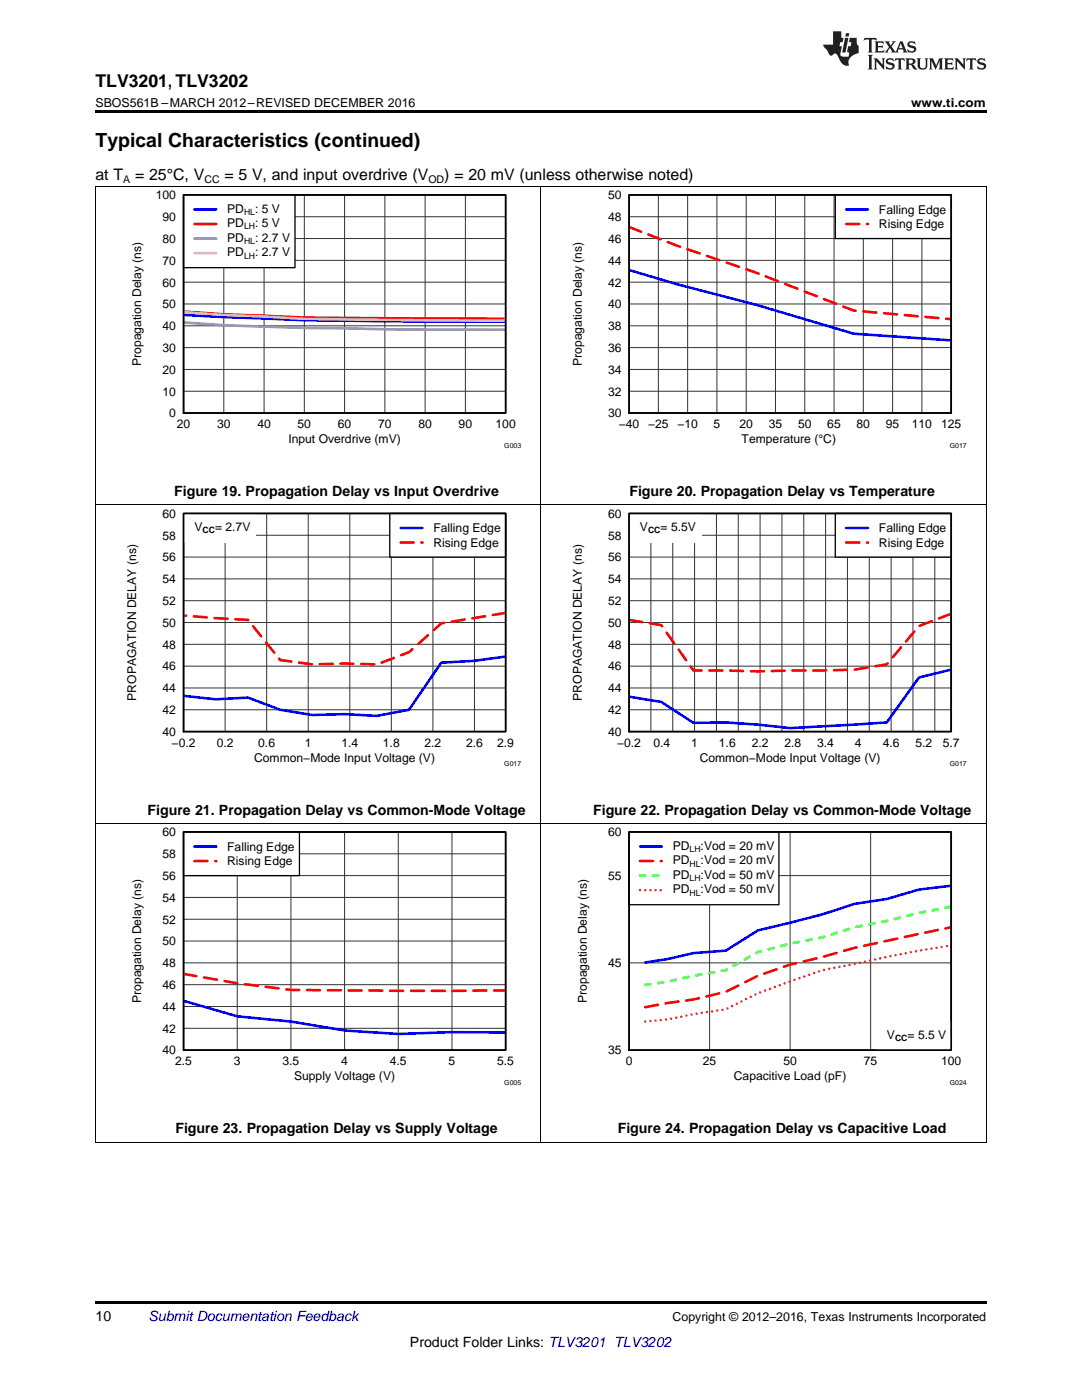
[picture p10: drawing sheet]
<svg xmlns="http://www.w3.org/2000/svg" width="216mm" height="279mm" viewBox="0 0 216 279" stroke-linecap="round" stroke-linejoin="round" font-family="sans-serif">
<path d="M19 259.7h177.8v.5h-177.8z" fill="#000"/>
<path d="M19.1 164.4v63.6M107.9 164.4v63.6M196.8 164.4v63.6M19 227.9h177.8" fill="none" stroke="#000" stroke-width=".2"/>
<path d="M36.6 166h64.3v43.6h-64.3z" fill="none" stroke="#000" stroke-width=".26"/>
<g fill="none" stroke="#333" stroke-width=".2">
<path d="M36.6 166h64.3v43.6h-64.3zM36.6 179.1h64.3M36.6 174.7h64.3M36.6 170.4h64.3M47.3 166v43.6M58 166v43.6M68.8 166v43.6M79.5 166v43.6M90.2 166v43.6M36.6 196.5h64.3M36.6 192.2h64.3M36.6 187.8h64.3"/>
<path d="M36.6 183.5h64.3M36.6 205.2h64.3M36.6 200.9h64.3"/>
</g>
<path d="M36.6 199.7l10.7 3.1 10.7 1.1 10.8 1.8 10.7 .7 10.7-.4 10.7 .1" fill="none" stroke="#00f" stroke-width=".52"/>
<path d="M36.6 194.4l10.7 1.8 10.7 1.4 21.5 .1 21.4-.1" fill="none" stroke="#f00" stroke-width=".52" stroke-dasharray="2.6 1.6"/>
<path d="M36.6 166h23.2v8.7h-23.2z" fill="#fff"/>
<path d="M36.6 166h23.2v8.7h-23.2zM125.5 166h64.3v43.6h-64.3z" fill="none" stroke="#000" stroke-width=".26"/>
<path d="M38.8 168.9h4.4M189.8 176.8l-6.4 .7-6.5 1.9-6.4 1-6.4 2.1-12.9 3.2-6.4 4-6.4 .5-5.2 1.2-4.5 .7" fill="none" stroke="#00f" stroke-width=".52"/>
<path d="M38.8 171.8h4.4M128.7 201l4.5-.8 5.2-.7 6.4-1.6 6.4-3.2 6.5-2.2 6.4-1.5 6.4-1.8 19.3-4.2" fill="none" stroke="#f00" stroke-width=".52" stroke-dasharray="2.6 1.6"/>
<path d="M36.6 166h64.3v43.6h-64.3z" fill="none" stroke="#000" stroke-width=".35"/>
<path d="M125.5 166v43.6h64.3v-43.6M125.5 174.7h64.3M141.6 166v43.6M157.7 166v43.6M173.7 166v43.6M125.5 192.2h64.3" fill="none" stroke="#333" stroke-width=".2"/>
<path d="M128.7 196.6l4.5-.7 5.2-1.2 6.4-1.1 6.4-3.6 6.5-1.7 6.4-1.2 6.4-2 6.4-1.3 6.5-1.6 6.4-1.3" fill="none" stroke="#0f0" stroke-width=".52" stroke-dasharray="1 1.6"/>
<path d="M128.7 203.9l4.5-.5 5.2-1 6.4-1 6.4-3.2 6.5-2.3 6.4-2.3 6.4-1.2a237.8 237.8 0 0 1 19.3-3.7" fill="none" stroke="#ee7600" stroke-width=".52" stroke-dasharray="0 1"/>
<path d="M125.5 166h29.9v14.6h-29.9z" fill="#fff"/>
<path d="M125.5 166h29.9v14.6h-29.9z" fill="none" stroke="#000" stroke-width=".26"/>
<path d="M127.7 168.9h4.4" fill="none" stroke="#00f" stroke-width=".52"/>
<path d="M127.7 171.8h4.4" fill="none" stroke="#f00" stroke-width=".52" stroke-dasharray="2.6 1.6"/>
<path d="M127.7 174.7h4.4" fill="none" stroke="#0f0" stroke-width=".52" stroke-dasharray="1 1.6"/>
<path d="M127.7 177.7h4.4" fill="none" stroke="#ee7600" stroke-width=".52" stroke-dasharray="0 1"/>
<path d="M174.8 203.8h15v5.8h-15z" fill="#fff"/>
<path d="M125.5 166h64.3v43.6h-64.3z" fill="none" stroke="#000" stroke-width=".35"/>
<path d="M19.1 100.8v63.6M107.9 100.8v63.6M196.8 100.8v63.6M19 164.3h177.8" fill="none" stroke="#000" stroke-width=".2"/>
<path d="M36.6 102.5h64.3v43.5h-64.3z" fill="none" stroke="#000" stroke-width=".26"/>
<g fill="none" stroke="#333" stroke-width=".2">
<path d="M36.6 119.9h64.3M36.6 115.5h64.3M36.6 111.2h64.3M36.6 106.8h64.3M44.9 102.5v43.5M53.2 102.5v43.5M61.5 102.5v43.5M69.8 102.5v43.5M78.1 102.5v43.5M86.4 102.5v43.5M94.7 102.5v43.5M100.9 102.5h-64.3v43.5h64.3"/>
<path d="M36.6 137.3h64.3M36.6 132.9h64.3M36.6 128.6h64.3M36.6 124.2h64.3M36.6 141.7h64.3"/>
</g>
<path d="M100.9 131l-6.4 .9-6.5 .3-6.4 9.5-6.4 1.2-6.4-.4-6.5 .2-6.4-1-6.4-2.5-6.4 .4-6.5-.7" fill="none" stroke="#00f" stroke-width=".52"/>
<path d="M100.9 122.3l-12.9 2.1-6.4 5.8-6.4 2.4-6.4-.2-6.5 .2-6.4-.9-6.4-8-12.9-.9" fill="none" stroke="#f00" stroke-width=".52" stroke-dasharray="2.6 1.6"/>
<path d="M77.8 102.5h23.1v8.7h-23.1z" fill="#fff"/>
<path d="M77.8 102.5h23.1v8.7h-23.1z" fill="none" stroke="#000" stroke-width=".26"/>
<path d="M80 105.4h4.3" fill="none" stroke="#00f" stroke-width=".52"/>
<path d="M80 108.3h4.3" fill="none" stroke="#f00" stroke-width=".52" stroke-dasharray="2.6 1.6"/>
<path d="M36.6 102.5h14.5v5.8h-14.5z" fill="#fff"/>
<path d="M36.6 102.5h64.3v43.5h-64.3z" fill="none" stroke="#000" stroke-width=".35"/>
<path d="M125.5 102.5h64.3v43.5h-64.3z" fill="none" stroke="#000" stroke-width=".26"/>
<g fill="none" stroke="#333" stroke-width=".2">
<path d="M125.5 119.9h64.3M125.5 115.5h64.3M125.5 111.2h64.3M125.5 106.8h64.3M129.9 102.5v43.5M134.2 102.5v43.5M138.6 102.5v43.5M143 102.5v43.5M147.3 102.5v43.5M151.7 102.5v43.5M156 102.5v43.5M160.4 102.5v43.5"/>
<path d="M164.7 102.5v43.5M169.1 102.5v43.5M173.5 102.5v43.5M177.8 102.5v43.5M182.2 102.5v43.5M186.5 102.5v43.5M189.8 102.5h-64.3v43.5h64.3M125.5 137.3h64.3M125.5 132.9h64.3M125.5 128.6h64.3M125.5 124.2h64.3M125.5 141.7h64.3"/>
</g>
<path d="M189.8 133.6l-6.4 1.6-6.5 9-19.2 1.1-6.5-.7-6.4-.4-6.4 .1-6.4-4.2-6.5-1.1" fill="none" stroke="#00f" stroke-width=".52"/>
<path d="M189.8 122.5l-6.4 2.4-6.5 7.7-6.4 1-6.4 .2-12.9 .2-12.8-.2-6.4-9-6.5-1.1" fill="none" stroke="#f00" stroke-width=".52" stroke-dasharray="2.6 1.6"/>
<path d="M166.7 102.5h23.1v8.7h-23.1z" fill="#fff"/>
<path d="M166.7 102.5h23.1v8.7h-23.1z" fill="none" stroke="#000" stroke-width=".26"/>
<path d="M168.9 105.4h4.3" fill="none" stroke="#00f" stroke-width=".52"/>
<path d="M168.9 108.3h4.3" fill="none" stroke="#f00" stroke-width=".52" stroke-dasharray="2.6 1.6"/>
<path d="M125.5 102.5h14.5v5.8h-14.5z" fill="#fff"/>
<path d="M125.5 102.5h64.3v43.5h-64.3z" fill="none" stroke="#000" stroke-width=".35"/>
<path d="M19.1 37.3v63.5M107.9 37.3v63.5M196.8 37.3v63.5M19 100.8h177.8" fill="none" stroke="#000" stroke-width=".2"/>
<path d="M36.6 38.9h64.3v43.5h-64.3z" fill="none" stroke="#000" stroke-width=".26"/>
<g fill="none" stroke="#333" stroke-width=".2">
<path d="M36.6 38.9h64.3v43.5h-64.3zM44.7 38.9v43.5M52.7 38.9v43.5M60.7 38.9v43.5M68.8 38.9v43.5M76.8 38.9v43.5M84.8 38.9v43.5M92.9 38.9v43.5M36.6 56.3h64.3M36.6 52h64.3M36.6 47.6h64.3M36.6 43.3h64.3"/>
<path d="M36.6 78.1h64.3M36.6 73.7h64.3M36.6 69.4h64.3M36.6 65h64.3M36.6 60.7h64.3"/>
</g>
<path d="M36.6 62.8l8.1 .5a1129 1129 0 0 0 48.2 .9h8" fill="none" stroke="#00f" stroke-width=".52"/>
<path d="M36.6 62.2a563 563 0 0 0 48.2 1.4h16.1" fill="none" stroke="#f00" stroke-width=".52"/>
<path d="M36.6 64.4a530.9 530.9 0 0 0 32.2 1.1l8 .2 24.1 .1" fill="none" stroke="#7a67ee" stroke-width=".52"/>
<path d="M36.6 62.3l8.1 .6 16 .7 40.2 .4" fill="none" stroke="#ffaeb9" stroke-width=".52"/>
<path d="M36.6 38.9h22.3v14.5h-22.3z" fill="#fff"/>
<path d="M36.6 38.9h22.3v14.5h-22.3zM125.5 38.9h64.3v43.5h-64.3z" fill="none" stroke="#000" stroke-width=".26"/>
<path d="M38.8 41.8h4.4M125.5 53.9l9.8 2.9 15.5 4 19.5 5.8 19.5 1.3" fill="none" stroke="#00f" stroke-width=".52"/>
<path d="M38.8 44.7h4.4" fill="none" stroke="#f00" stroke-width=".52"/>
<path d="M38.8 47.6h4.4" fill="none" stroke="#7a67ee" stroke-width=".52"/>
<path d="M38.8 50.5h4.4" fill="none" stroke="#ffaeb9" stroke-width=".52"/>
<path d="M36.6 38.9h64.3v43.5h-64.3z" fill="none" stroke="#000" stroke-width=".35"/>
<g fill="none" stroke="#333" stroke-width=".2">
<path d="M125.5 38.9h64.3v43.5h-64.3zM131.4 38.9v43.5M137.2 38.9v43.5M143.1 38.9v43.5M148.9 38.9v43.5M154.7 38.9v43.5M160.6 38.9v43.5M166.4 38.9v43.5M172.3 38.9v43.5M178.1 38.9v43.5M184 38.9v43.5M125.5 56.3h64.3"/>
<path d="M125.5 52h64.3M125.5 47.6h64.3M125.5 43.3h64.3M125.5 78.1h64.3M125.5 73.7h64.3M125.5 69.4h64.3M125.5 65h64.3M125.5 60.7h64.3"/>
</g>
<path d="M125.5 45.3l9.8 3.8 15.5 5.3 19.5 7.6 19.5 1.7" fill="none" stroke="#f00" stroke-width=".52" stroke-dasharray="2.6 1.6"/>
<path d="M166.7 38.9h23.1v8.7h-23.1z" fill="#fff"/>
<path d="M166.7 38.9h23.1v8.7h-23.1z" fill="none" stroke="#000" stroke-width=".26"/>
<path d="M168.9 41.8h4.3" fill="none" stroke="#00f" stroke-width=".52"/>
<path d="M168.9 44.7h4.3" fill="none" stroke="#f00" stroke-width=".52" stroke-dasharray="2.6 1.6"/>
<path d="M125.5 38.9h64.3v43.5h-64.3z" fill="none" stroke="#000" stroke-width=".35"/>
<path d="M19 37.2h177.8" fill="none" stroke="#000" stroke-width=".2"/>
<path d="M19 22h177.8v.5h-177.8z" fill="#000"/>
<g fill="#231f20">
<path d="M172.5 7.6l-.1 .5 .4-.2h.6v.1v2.1l-.2 .4h.9l-.2-.4v-2.1l.1-.1h.5l.5 .2-.2-.5zM174.5 8.3l.2 .3v1.5l-.2 .4h1.8l.2-.6a1.04 1.04 0 0 1-1.3 .2v-.7h.6l.3 .2v-.6l-.3 .2h-.6v-.6l.8-.1 .4 .3-.2-.5zM176.5 8.3l.9 1.1-.9 1.1h.8l-.2-.2 .4-.7 .5 .7-.2 .2h1.5l-.2-.2 .2-.4h.9l.1 .4-.2 .2h1l-.3-.3-.7-1.9h-.5l-.9 2-.8-1 .9-1h-.8l.1 .3-.4 .5-.3-.6 .1-.2zM179.7 8.6l.4 1h-.7zM181.3 8.4a.63 .63 0 0 0-.2 .7 .63 .63 0 0 0 .6 .4l.6 .2 .1 .2a.75 .75 0 0 1-.7 .4 .75 .75 0 0 1-.6-.5l.1 .7 .1-.1a1.11 1.11 0 0 0 1.5-.6 1.13 1.13 0 0 0-1.2-.8l-.1-.4a1.04 1.04 0 0 1 1.2 .2l-.2-.5-.2 .1-.4-.2zM173.2 10.9l.2 .4v2.2l-.2 .4h1l-.3-.4v-2.2l.3-.4zM174.3 11.6l.3 .4v1.5l-.3 .4h.8l-.2-.4v-1.3l1.5 1.7v-1.9l.2-.4h-.7l.2 .4v.9l-1.1-1.3zM177 11.8a.62 .62 0 0 0-.2 .7 .62 .62 0 0 0 .6 .4l.6 .1 .1 .3a.76 .76 0 0 1-.7 .3 .76 .76 0 0 1-.7-.4l.2 .7 .1-.1a1.11 1.11 0 0 0 1.5-.6 1.13 1.13 0 0 0-1.2-.8l-.1-.4a1.04 1.04 0 0 1 1.2 .2l-.2-.6-.2 .1-.5-.1zM178.7 11.6l-.2 .6a.61 .61 0 0 1 .8-.3v1.6l-.2 .4h.9l-.2-.4v-1.6a.63 .63 0 0 1 .7 .3l-.1-.6zM180.6 11.6l.3 .4v1.5l-.3 .4h1l-.2-.2-.1-.8 .6 .2a.76 .76 0 0 0 1.2 .7l-1-1a.58 .58 0 0 0 .6-.5 .58 .58 0 0 0-.5-.6zM181.4 11.9h.1a.45 .45 0 0 1 .5 .1 .45 .45 0 0 1 .1 .5l-.8 .2zM182.9 11.6l.2 .2a2.17 2.17 0 0 0 .3 1.9 .99 .99 0 0 0 1.6-.6v-1.1l.2-.4h-.7l.2 .2a1.92 1.92 0 0 1-.2 1.8 .6 .6 0 0 1-.9-.5v-1.1l.2-.4zM185.4 11.6l.2 .4v1.5l-.2 .4h.7l-.2-.4v-1.4l.8 1.8 .8-1.8v1.4l-.2 .4h.9l-.2-.4v-1.5l.2-.4h-.8l-.6 1.5-.6-1.5zM188.4 11.6l.2 .4v1.5l-.2 .4h1.8l.1-.6a1.04 1.04 0 0 1-1.2 .1v-.6h.5l.4 .2v-.6l-.4 .2h-.5v-.7h.8l.3 .3-.1-.6zM190.5 11.6l.2 .4v1.5l-.2 .4h.7l-.2-.4v-1.3l1.5 1.7v-1.9l.2-.4h-.7l.2 .4v.9l-1.1-1.3zM192.9 11.6l-.1 .6a.61 .61 0 0 1 .7-.3l.1 1.6-.3 .4h1l-.3-.4 .1-1.6a.63 .63 0 0 1 .7 .3l-.1-.6zM195.2 11.8a.62 .62 0 0 0-.2 .7 .62 .62 0 0 0 .6 .4l.6 .1 .1 .3a.76 .76 0 0 1-.7 .3 .76 .76 0 0 1-.6-.4l.1 .7 .1-.1a1.11 1.11 0 0 0 1.6-.6 1.13 1.13 0 0 0-1.3-.8l-.1-.4a1.04 1.04 0 0 1 1.2 .2l-.1-.6-.2 .1-.5-.1z"/>
<path d="M166.2 6.3v2.6h-1.9v.4l.8 .9a.91 .91 0 0 0 1 .8 .56 .56 0 0 1 .5-.3 .56 .56 0 0 1 .5 .3l.4 .8a1.53 1.53 0 0 0 1.9 1.2 1.54 1.54 0 0 1 1-2.1l.9-.3v-1.4a1.52 1.52 0 0 1-.4-1.6h-1.3l-.2 .8h.5l-.2 .8h-.5l-.1 1v.2l.4 .1-.2 .8a1.93 1.93 0 0 1-1.6-.3l.3-1.8h-.5l.2-.8h.4l.2-.8h-.4v-1.3zM168.6 7.6l-.6 2.9h.7l.6-2.9zM168.8 6.6l-.1 .7h.6l.2-.7z"/>
</g>
<text font-size="3.9" x="19" y="29.3">Typical Characteristics (continued)</text>
<text font-size="3.5" x="19" y="17.3">TLV3201, TLV3202</text>
<g font-size="3.2">
<text x="19" y="36">at T</text>
<text x="27" y="36">= 25°C, V</text>
<text x="44.8" y="36">= 5 V, and input overdrive (V</text>
<text x="88.6" y="36">) = 20 mV (unless otherwise noted)</text>
</g>
<g font-size="2.8">
<text x="34.8" y="99.1">Figure 19. Propagation Delay vs Input Overdrive</text>
<text x="125.6" y="99.1">Figure 20. Propagation Delay vs Temperature</text>
<text x="29.5" y="162.6">Figure 21. Propagation Delay vs Common-Mode Voltage</text>
<text x="118.4" y="162.6">Figure 22. Propagation Delay vs Common-Mode Voltage</text>
<text x="35" y="226.2">Figure 23. Propagation Delay vs Supply Voltage</text>
<text x="123.3" y="226.2">Figure 24. Propagation Delay vs Capacitive Load</text>
<text x="19" y="263.6">10</text>
<text x="81.8" y="268.9">Product Folder Links: TLV3201 TLV3202</text>
</g>
<text font-size="2.8" fill="#0000c8" x="29.6" y="263.6">Submit Documentation Feedback</text>
<g font-size="2.5">
<text x="19" y="21.4">SBOS561B –MARCH 2012–REVISED DECEMBER 2016</text>
<text x="181.8" y="21.4">www.ti.com</text>
<text x="134.2" y="263.6">Copyright © 2012–2016, Texas Instruments Incorporated</text>
</g>
<g font-size="2.4">
<text x="31.1" y="39.8">100</text>
<text x="121.3" y="39.8">50</text>
<text x="32.4" y="44.1">90</text>
<text x="45.3" y="45.4">PD</text>
<text x="45.3" y="42.4">PD</text>
<text x="50.9" y="45.4">: 5 V</text>
<text x="50.9" y="42.4">: 5 V</text>
<text x="121.3" y="44.1">48</text>
<text x="175.4" y="42.7">Falling Edge</text>
<text x="175.4" y="45.6">Rising Edge</text>
<text x="32.4" y="52.8">70</text>
<text x="32.4" y="48.5">80</text>
<text x="45.3" y="51.2">PD</text>
<text x="45.3" y="48.3">PD</text>
<text x="50.9" y="51.2">: 2.7 V</text>
<text x="50.9" y="48.3">: 2.7 V</text>
<text x="121.3" y="52.8">44</text>
<text x="121.3" y="48.5">46</text>
<text x="32.4" y="57.2">60</text>
<text x="121.3" y="57.2">42</text>
<text x="32.4" y="65.9">40</text>
<text x="32.4" y="61.5">50</text>
<text x="121.3" y="65.9">38</text>
<text x="121.3" y="61.5">40</text>
<text x="32.4" y="70.2">30</text>
<text x="121.3" y="70.2">36</text>
<text x="28.2" y="73" transform="rotate(-90 28.2 73)">Propagation Delay (ns)</text>
<text x="32.4" y="74.6">20</text>
<text x="116.1" y="73" transform="rotate(-90 116.1 73)">Propagation Delay (ns)</text>
<text x="121.3" y="74.6">34</text>
<text x="32.4" y="79">10</text>
<text x="33.8" y="83.3">0</text>
<text x="121.3" y="83.3">30</text>
<text x="121.3" y="79">32</text>
<text x="35.3" y="85.4">20</text>
<text x="43.3" y="85.4">30</text>
<text x="51.3" y="85.4">40</text>
<text x="57.5" y="88.4">Input Overdrive (mV)</text>
<text x="59.4" y="85.4">50</text>
<text x="67.4" y="85.4">60</text>
<text x="75.5" y="85.4">70</text>
<text x="83.5" y="85.4">80</text>
<text x="91.5" y="85.4">90</text>
<text x="98.9" y="85.4">100</text>
<text x="123.5" y="85.4">−40</text>
<text x="129.3" y="85.4">−25</text>
<text x="135.2" y="85.4">−10</text>
<text x="142.4" y="85.4">5</text>
<text x="147.6" y="85.4">20</text>
<text x="148" y="88.4">Temperature (°C)</text>
<text x="153.4" y="85.4">35</text>
<text x="159.2" y="85.4">50</text>
<text x="165.1" y="85.4">65</text>
<text x="170.9" y="85.4">80</text>
<text x="176.8" y="85.4">95</text>
<text x="181.9" y="85.4">110</text>
<text x="187.8" y="85.4">125</text>
<text x="32.4" y="107.7">58</text>
<text x="32.4" y="103.3">60</text>
<text x="38.8" y="106">V</text>
<text x="42.9" y="106">= 2.7V</text>
<text x="86.5" y="106.2">Falling Edge</text>
<text x="121.3" y="107.7">58</text>
<text x="121.3" y="103.3">60</text>
<text x="127.7" y="106">V</text>
<text x="131.8" y="106">= 5.5V</text>
<text x="175.4" y="106.2">Falling Edge</text>
<text x="32.4" y="112">56</text>
<text x="86.5" y="109.1">Rising Edge</text>
<text x="121.3" y="112">56</text>
<text x="175.4" y="109.1">Rising Edge</text>
<text x="32.4" y="116.4">54</text>
<text x="121.3" y="116.4">54</text>
<text x="32.4" y="125.1">50</text>
<text x="32.4" y="120.8">52</text>
<text x="121.3" y="125.1">50</text>
<text x="121.3" y="120.8">52</text>
<text x="32.4" y="129.5">48</text>
<text x="121.3" y="129.5">48</text>
<text x="32.4" y="133.8">46</text>
<text x="121.3" y="133.8">46</text>
<text x="27.2" y="139.8" transform="rotate(-90 27.2 139.8)">PROPAGATION DELAY (ns)</text>
<text x="32.4" y="142.5">42</text>
<text x="32.4" y="138.2">44</text>
<text x="116.1" y="139.8" transform="rotate(-90 116.1 139.8)">PROPAGATION DELAY (ns)</text>
<text x="121.3" y="142.5">42</text>
<text x="121.3" y="138.2">44</text>
<text x="32.4" y="146.9">40</text>
<text x="34.2" y="149">−0.2</text>
<text x="43.2" y="149">0.2</text>
<text x="51.5" y="149">0.6</text>
<text x="60.8" y="149">1</text>
<text x="68.1" y="149">1.4</text>
<text x="76.4" y="149">1.8</text>
<text x="84.7" y="149">2.2</text>
<text x="93" y="149">2.6</text>
<text x="99.2" y="149">2.9</text>
<text x="121.3" y="146.9">40</text>
<text x="123.1" y="149">−0.2</text>
<text x="130.4" y="149">0.4</text>
<text x="137.9" y="149">1</text>
<text x="143.5" y="149">1.6</text>
<text x="150" y="149">2.2</text>
<text x="156.5" y="149">2.8</text>
<text x="163.1" y="149">3.4</text>
<text x="170.6" y="149">4</text>
<text x="176.1" y="149">4.6</text>
<text x="182.7" y="149">5.2</text>
<text x="188.1" y="149">5.7</text>
<text x="50.7" y="152">Common−Mode Input Voltage (V)</text>
<text x="139.6" y="152">Common−Mode Input Voltage (V)</text>
<text x="32.4" y="166.9">60</text>
<text x="121.3" y="166.9">60</text>
<text x="32.4" y="171.3">58</text>
<text x="45.3" y="169.8">Falling Edge</text>
<text x="45.3" y="172.7">Rising Edge</text>
<text x="134.2" y="172.5">PD</text>
<text x="134.2" y="169.6">PD</text>
<text x="139.8" y="172.5">:Vod = 20 mV</text>
<text x="139.8" y="169.6">:Vod = 20 mV</text>
<text x="32.4" y="180">54</text>
<text x="32.4" y="175.6">56</text>
<text x="121.3" y="175.6">55</text>
<text x="134.2" y="178.3">PD</text>
<text x="134.2" y="175.4">PD</text>
<text x="139.8" y="178.3">:Vod = 50 mV</text>
<text x="139.8" y="175.4">:Vod = 50 mV</text>
<text x="32.4" y="184.3">52</text>
<text x="32.4" y="188.7">50</text>
<text x="32.4" y="197.4">46</text>
<text x="32.4" y="193">48</text>
<text x="121.3" y="193">45</text>
<text x="28.2" y="200.2" transform="rotate(-90 28.2 200.2)">Propagation Delay (ns)</text>
<text x="32.4" y="201.7">44</text>
<text x="117.1" y="200.2" transform="rotate(-90 117.1 200.2)">Propagation Delay (ns)</text>
<text x="32.4" y="206.1">42</text>
<text x="177" y="207.3">V</text>
<text x="181.1" y="207.3">= 5.5 V</text>
<text x="32.4" y="210.4">40</text>
<text x="34.9" y="212.6">2.5</text>
<text x="46.7" y="212.6">3</text>
<text x="56.4" y="212.6">3.5</text>
<text x="58.7" y="215.5">Supply Voltage (V)</text>
<text x="68.1" y="212.6">4</text>
<text x="77.8" y="212.6">4.5</text>
<text x="89.5" y="212.6">5</text>
<text x="99.2" y="212.6">5.5</text>
<text x="121.3" y="210.4">35</text>
<text x="124.9" y="212.6">0</text>
<text x="140.2" y="212.6">25</text>
<text x="146.4" y="215.5">Capacitive Load (pF)</text>
<text x="156.3" y="212.6">50</text>
<text x="172.4" y="212.6">75</text>
<text x="187.8" y="212.6">100</text>
</g>
<g font-size="2.1">
<text x="24.6" y="36.6">A</text>
<text x="40.8" y="36.6">CC</text>
<text x="85.5" y="36.6">OD</text>
</g>
<g font-size="1.7">
<text x="48.7" y="45.8">LH</text>
<text x="48.7" y="42.9">HL</text>
<text x="48.7" y="51.6">LH</text>
<text x="48.7" y="48.7">HL</text>
<text x="40.4" y="106.4">CC</text>
<text x="129.3" y="106.4">CC</text>
<text x="137.6" y="172.9">HL</text>
<text x="137.6" y="170">LH</text>
<text x="137.6" y="178.7">HL</text>
<text x="137.6" y="175.8">LH</text>
<text x="178.6" y="207.7">CC</text>
</g>
<g font-size="1.4">
<text x="100.6" y="89.3">G003</text>
<text x="189.5" y="89.3">G017</text>
<text x="100.6" y="152.9">G017</text>
<text x="189.5" y="152.9">G017</text>
<text x="100.6" y="216.5">G005</text>
<text x="189.5" y="216.5">G024</text>
</g>
</svg>
